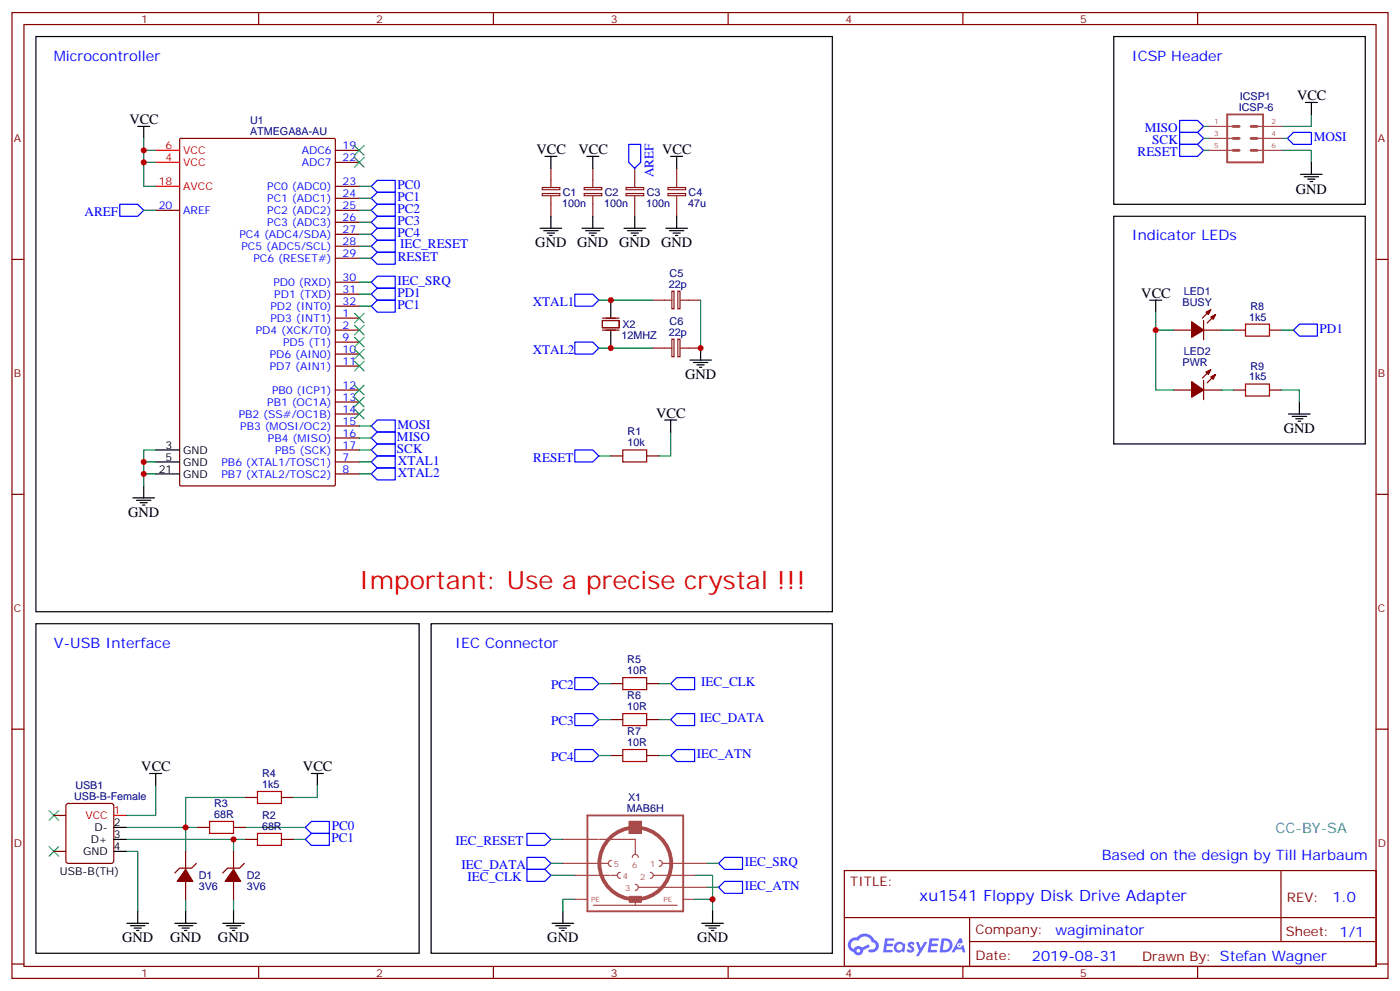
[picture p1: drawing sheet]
<svg xmlns="http://www.w3.org/2000/svg" width="412mm" height="292mm" viewBox="0 0 412 292" stroke-linecap="round" stroke-linejoin="round" font-family="sans-serif">
<g fill="none" stroke="#870000" stroke-width=".35">
<path d="M3.5 3.7h405.4v284.3h-405.4zM7.1 7.2h398.2v277.3h-398.2zM76.2 3.7v3.5M145.3 3.7v3.5M214.5 3.7v3.5M283.6 3.7v3.5M352.8 3.7v3.5M3.5 76.4h3.6M405.3 76.4h3.6M3.5 145.5h3.6M405.3 145.5h3.6M3.5 214.7h3.6"/>
<path d="M405.3 214.7h3.6M248.7 256.3h156.6v28.2h-156.6zM377.3 256.3v20.9M248.7 270.1h156.5M285.6 277.2h119.6M285.6 270.1v14.2M3.5 283.8h3.6M76.2 284.5v3.5M145.3 284.5v3.5M214.5 284.5v3.5M283.6 284.5v3.5M352.8 284.5v3.5"/>
<path d="M405.3 283.8h3.6"/>
</g>
<g fill="#5487ff">
<path d="M267.7 277.5a1.22 1.22 0 0 1 1.7 .2l-.4 .6a.47 .47 0 0 0-.3-.4 .47 .47 0 0 0-.5 .2l.1 .2a1.14 1.14 0 0 1 .8 1.8 1.14 1.14 0 0 1-1.9 0l-.2-.2 .5-.6 .7 .5a.29 .29 0 0 0 .3-.3 .29 .29 0 0 0-.2-.3 1.04 1.04 0 0 1-.6-1.7z"/>
<path d="M260.7 276.2h2.4l.3 .2-.2 .5-1.8 .1-.1 .8h1.5l.3 .4-.3 .4h-1.6l-.2 1.1h1.7l.2 .3-.2 .3-2.6 .1z"/>
<path d="M273.8 276.2h2.4l.3 .2-.1 .5-1.8 .1-.2 .8h1.6l.3 .4-.4 .4-1.6-.1-.1 1.1 1.7 .1 .2 .3-.2 .3-2.6 .1z"/>
<path d="M282.6 276.2h.7l.3 1.3-.6 .3a.69 .69 0 0 0-1 .3 .69 .69 0 0 0 .4 .9 .69 .69 0 0 0 .9-.6l.5-.2 .6 2.2h-.8l-.2-.9h-1.8l-.5 .9h-.8z"/>
<path d="M269.8 277.3h.8l.6 1.8 1.1-1.8h.9l-2.6 4.2h-.8l.9-1.5z"/>
<path d="M277.4 276.2l-.6 4.2h1.3a2.11 2.11 0 0 0 2.5-2.1 2.11 2.11 0 0 0-2.5-2.1zM278.1 277a1.39 1.39 0 0 1 1.7 1.4 1.39 1.39 0 0 1-1.8 1.2h-.3z"/>
<path d="M263.7 277.8a1.54 1.54 0 0 0-.1 2.2 1.54 1.54 0 0 0 2.2 .1l.6 .3 .3-2.3-.2-.3h-.4a1.49 1.49 0 0 0-2.4 0zM264 278.8a.94 .94 0 0 1 1.8 0 .94 .94 0 0 1-1.8 0z"/>
<path d="M250.4 276.6a2.18 2.18 0 0 0 1.1 3.7 1.44 1.44 0 0 0 1.6 .9 1.44 1.44 0 0 0 1.2-1.4l2-1.1-.5-.7-1.9 1a1.47 1.47 0 0 0-2.4 .4 1.39 1.39 0 0 1-.7-1.9 1.39 1.39 0 0 1 2-.5 2.12 2.12 0 0 1 2.2-1.3 2.12 2.12 0 0 1 1.9 1.7 1.14 1.14 0 0 1 1.1 1.4 1.14 1.14 0 0 1-1.7 .7 .43 .43 0 0 0-.5 .4 .43 .43 0 0 0 .4 .5 1.98 1.98 0 0 0 2.5-1.2 1.98 1.98 0 0 0-1.2-2.6 3.1 3.1 0 0 0-5.3-.6l-.9 .1zM252.3 279.9a.55 .55 0 0 1 1.1 0 .55 .55 0 0 1-1.1 0z"/>
<circle cx="282.6" cy="278.3" r=".26"/>
</g>
<g fill="none" stroke="#870000" stroke-width=".35">
<path d="M53 40.9l.3-.2h45.1l.3 .2 .1 101.8-.2 .3-45.3 .1-.3-.2zM98.8 54.9h7M98.8 58.4h7M98.8 44.3h7M98.8 47.8h7M45.9 61.9h7M98.8 76h7M98.8 61.9h7M98.8 65.4h7M98.8 69h7M98.8 72.5h7M98.8 83.1h7"/>
<path d="M98.8 86.6h7M98.8 90.1h7M98.8 93.7h7M98.8 97.2h7M345.7 97.2h5.3M354.5 97.2h5.3M354.5 94.4v5.6M356.7 91.2l-2.5 2.5M358.1 92.6l-2.5 2.5M363.4 97.2h3.5M373.9 97.2h3.6M98.8 100.7h7"/>
<path d="M98.8 104.2h7M98.8 107.8h7M98.8 114.8h7M98.8 118.4h7M345.7 114.8h5.3M354.5 114.8h5.3M354.5 112v5.7M356.7 108.8l-2.5 2.5M358.1 110.2l-2.5 2.5M363.4 114.8h3.5M373.9 114.8h3.6M98.8 136h7"/>
<path d="M98.8 139.5h7M98.8 121.9h7M98.8 125.4h7M98.8 128.9h7M98.8 132.5h7M179.9 134.2h3.5M190.5 134.2h3.5M179.9 201.3h3.5M179.9 211.8h3.5M190.5 201.3h3.5M190.5 211.8h3.5M19.6 236.7l.5-.2h12.7l.5 .2 .2 .5v16.3l-.2 .5-.5 .2h-12.7l-.5-.3-.2-.4v-16.3z"/>
<path d="M72.3 234.8h3.5M82.9 234.8h3.5M179.9 222.4h3.5M190.5 222.4h3.5M15.9 240.1h3.5M15.9 250.6h3.5M54.7 250.6v5.3M54.7 259.5v5.3M57.9 254.2l-1.5 1.4h-3.5l-1.4 1.4M58.2 243.6h3.5M68.8 243.6h3.5M68.8 250.6v5.3"/>
<path d="M68.8 259.5v5.3M72 254.2l-1.4 1.4h-3.6l-1.4 1.4M72.3 247.1h3.5M82.9 247.1h3.5"/>
</g>
<path d="M45.9 44.3h7M45.9 54.9h7M45.9 47.8h7M33.5 240.1h3.5" fill="none" stroke="#f00" stroke-width=".35"/>
<g fill="none" stroke="#000" stroke-width=".35">
<path d="M10.6 10.8h234.6v169.3h-234.6zM328.1 10.8h74.1v49.3h-74.1zM40.6 37.2h3.5M42.3 37.2v3.5M384.5 30.2h3.6M386.3 30.2v3.5M160.5 46h3.5M162.3 46v3.6M172.9 46h3.5M174.6 46v3.6M197.6 46h3.5M199.3 46v3.6"/>
<path d="M383.1 51.3h6.4M384.2 52h4.2M385.2 52.7h2.1M385.9 53.4h.7M386.3 47.8v3.5M159.1 67.2h6.4M160.2 67.9h4.2M161.2 68.6h2.1M161.9 69.3h.7M162.3 63.7v3.5M171.4 67.2h6.4M172.5 67.9h4.2"/>
<path d="M173.6 68.6h2.1M174.3 69.3h.7M174.6 63.7v3.5M183.8 67.2h6.3M184.9 67.9h4.2M185.9 68.6h2.1M186.6 69.3h.7M187 63.7v3.5M196.1 67.2h6.4M197.2 67.9h4.2M198.3 68.6h2.1M199 69.3h.7"/>
<path d="M199.3 63.7v3.5M328.1 63.7h74.1v67h-74.1zM179.9 88.4v5.3M179.9 97.2v5.3M338.7 88.4h3.5M340.4 88.4v3.5M203.2 106h6.3M204.3 106.7h4.2M205.3 107.4h2.1M206 108.1h.7M206.4 102.5v3.5M382.8 118.4v3.5"/>
<path d="M45.9 136h7M45.9 139.5h7M45.9 132.5h7M195.8 123.6h3.5M197.6 123.6v3.6M379.6 121.9h6.3M380.6 122.6h4.3M381.7 123.3h2.1M382.4 124h.7M39.2 146.6h6.3M40.2 147.3h4.2M41.3 148h2.1"/>
<path d="M42 148.7h.7M42.3 143.1v3.5M10.6 183.6h112.9v97h-112.9zM127 183.6h118.2v97h-118.2zM44.1 227.7h3.5M45.9 227.7v3.5M91.7 227.7h3.5M93.5 227.7v3.5M33.5 243.6h3.5M33.5 247.1h3.5M33.5 250.6h3.5M37.4 271.8h6.3"/>
<path d="M38.5 272.5h4.2M39.5 273.2h2.1M40.2 273.9h.7M40.6 268.3v3.5M51.5 271.8h6.4M52.6 272.5h4.2M53.6 273.2h2.1M54.3 273.9h.7M54.7 268.3v3.5M65.6 271.8h6.4M66.7 272.5h4.2M67.7 273.2h2.1"/>
<path d="M68.4 273.9h.7M68.8 268.3v3.5M162.6 271.8h6.4M163.7 272.5h4.2M164.7 273.2h2.2M165.5 273.9h.7M165.8 268.3v3.5M206.7 271.8h6.4M207.8 272.5h4.2M208.8 273.2h2.2M209.5 273.9h.8M209.9 268.3v3.5"/>
</g>
<g fill="none" stroke="#008700" stroke-width=".35">
<path d="M354.5 37.2h1.8M386.3 33.7v3.5h-8.8M42.3 40.7v14.2h3.6M42.3 44.3h3.6M42.3 47.8h3.6M105.8 54.9h3.6M105.8 58.4h3.6M354.5 44.3h1.8M354.5 40.7h1.8M377.5 44.3h8.8v3.5M377.5 40.7h1.7M42.3 61.9h3.6"/>
<path d="M105.8 61.9h3.6M105.8 76h3.6M105.8 72.5h3.6M105.8 65.4h3.6M105.8 69h3.6M105.8 90.1h3.6M105.8 83.1h3.6M105.8 86.6h3.6M176.4 88.4h15.9M206.4 88.4v14.1M340.4 91.9v22.9h5.3M340.4 97.2h5.3"/>
<path d="M359.8 97.2h3.6M377.5 97.2h3.5M176.4 102.5h15.9M359.8 114.8h3.6M377.5 114.8h5.3v3.6M42.3 136h3.6M42.3 139.5h3.6M45.9 132.5h-3.6v10.6M105.8 136h3.6M105.8 139.5h3.6M105.8 125.4h3.6M105.8 128.9h3.6"/>
<path d="M105.8 132.5h3.6M176.4 134.2h3.5M197.6 127.2v7h-3.6M176.4 201.3h3.5M176.4 211.8h3.5M194 201.3h3.6M194 211.8h3.6M45.9 231.2v8.9h-8.9M72.3 234.8h-17.6v15.8M93.5 231.2v3.6h-7.1M176.4 222.4h3.5M194 222.4h3.6"/>
<path d="M37 250.6h3.6v17.7M37 247.1h35.3M37 243.6h21.2M68.8 247.1v3.5M72.3 243.6h17.7M86.4 247.1h3.6M162.3 247.1h3.5M162.3 254.2h3.5M162.3 257.7h7M204.6 257.7h5.3v10.6M208.1 254.2h3.6M54.7 264.8v3.5"/>
<path d="M68.8 264.8v3.5M169.3 264.8h-3.5v3.5M204.6 264.8h5.3M208.1 261.2h3.6"/>
</g>
<g fill="none" stroke="#00f" stroke-width=".35">
<path d="M347.5 39h5.3l1.7 1.7-1.7 1.8h-5.3zM347.5 35.5h5.3l1.7 1.7-1.7 1.8h-5.3zM381 39h5.3v3.5h-5.3l-1.8-1.8zM109.4 54.9l1.7-1.8h5.3v3.5h-5.3zM109.4 58.4l1.7-1.8h5.3v3.5h-5.3zM185.2 42.5h3.5v5.3l-1.7 1.8-1.8-1.8zM347.5 42.5h5.3l1.7 1.8-1.7 1.7h-5.3zM35.3 60.1h5.3l1.7 1.8-1.7 1.8h-5.3zM109.4 76l1.7-1.7h5.3v3.5h-5.3zM109.4 72.5l1.7-1.8h5.3v3.6h-5.3zM109.4 61.9l1.7-1.8h5.3v3.6h-5.3zM109.4 65.4l1.7-1.7h5.3v3.5h-5.3z"/>
<path d="M109.4 69l1.7-1.8h5.3v3.5h-5.3zM109.4 90.1l1.7-1.7h5.3v3.5h-5.3zM109.4 83.1l1.7-1.8h5.3v3.5h-5.3zM109.4 86.6l1.7-1.8h5.3v3.6h-5.3zM169.3 86.6h5.3l1.8 1.8-1.8 1.7h-5.3zM381 97.2l1.8-1.8h5.3v3.6h-5.3zM169.3 100.7h5.3l1.8 1.8-1.8 1.7h-5.3zM109.4 128.9l1.7-1.7h5.3v3.5h-5.3zM109.4 125.4l1.7-1.8h5.3v3.6h-5.3zM109.4 132.5l1.7-1.8h5.3v3.5h-5.3zM109.4 136l1.7-1.8h5.3v3.6h-5.3zM109.4 139.5l1.7-1.7h5.3v3.5h-5.3z"/>
<path d="M169.3 132.5h5.3l1.8 1.7-1.8 1.8h-5.3zM169.3 199.5h5.3l1.8 1.8-1.8 1.7h-5.3zM169.3 210.1h5.3l1.8 1.7-1.8 1.8h-5.3zM197.6 201.3l1.7-1.8h5.3v3.5h-5.3zM197.6 211.8l1.7-1.7h5.3v3.5h-5.3zM169.3 220.7h5.3l1.8 1.7-1.8 1.8h-5.3zM197.6 222.4l1.7-1.7h5.3v3.5h-5.3zM90 243.6l1.7-1.8h5.3v3.6h-5.3zM90 247.1l1.7-1.7h5.3v3.5h-5.3zM155.2 255.9h5.3l1.8 1.8-1.8 1.8h-5.3zM155.2 252.4h5.3l1.8 1.8-1.8 1.7h-5.3zM155.2 245.4h5.3l1.8 1.7-1.8 1.8h-5.3z"/>
<path d="M211.7 254.2l1.7-1.8h5.3v3.5h-5.3zM211.7 261.2l1.7-1.7h5.3v3.5h-5.3z"/>
</g>
<path d="M366.9 95.4h7v3.6h-7zM366.9 113.1h7v3.5h-7zM183.4 132.5h7.1v3.5h-7.1zM183.4 199.5h7.1v3.5h-7.1zM183.4 210.1h7.1v3.5h-7.1zM75.8 233h7.1v3.5h-7.1zM183.4 220.7h7.1v3.5h-7.1zM61.7 241.8h7.1v3.6h-7.1zM75.8 245.4h7.1v3.5h-7.1z" fill="none" stroke="#a10000" stroke-width=".35"/>
<g fill="none" stroke="#8c2424" stroke-width=".35">
<path d="M159.7 57h5.2v.6h-5.2zM159.7 55.2h5.2v.6h-5.2zM162.3 49.6v5.6M162.3 57.7v6M172.1 57h5.2v.6h-5.2zM172.1 55.2h5.2v.6h-5.2zM174.6 49.6v5.6M174.6 57.7v6M184.4 57h5.2v.6h-5.2zM184.4 55.2h5.2v.6h-5.2zM187 49.6v5.6M187 57.7v6"/>
<path d="M196.8 57h5.2v.6h-5.2zM196.8 55.2h5.2v.6h-5.2zM199.3 49.6v5.6M199.3 57.7v6M192.3 88.4h5.6M197.9 85.7h.6v5.2h-.6zM197.9 99.8h.6v5.2h-.6zM199.7 85.7h.6v5.2h-.6zM199.7 99.8h.6v5.2h-.6zM200.4 88.4h6M192.3 102.5h5.6M200.4 102.5h6"/>
</g>
<path d="M177.4 94.4h5v2.1h-5zM177.4 97.2h5M177.4 93.7h5" fill="none" stroke="#871200" stroke-width=".35"/>
<path d="M361.5 33.7h10.6v14.1h-10.6zM173 240.1h28.2v28.2h-28.2z" fill="none" stroke="#a64a4a" stroke-width=".56"/>
<path d="M363.2 37.2h1.8M368.5 37.2h1.8M363.2 44.3h1.8M363.2 40.7h1.8M368.5 44.3h1.8M368.5 40.7h1.8" fill="none" stroke="#a64a4a" stroke-width=".85"/>
<g fill="none" stroke="#a64a4a" stroke-width=".35">
<path d="M356.3 37.2h7M370.5 37.2h7M356.3 40.7h7M356.3 44.3h7M370.5 40.7h7M370.5 44.3h7M165.8 254.2h10.4M165.8 247.1h10.4M169.3 257.7h10.4M176.6 254.2h2.6M176.6 247.1h10.5v4.4M180.1 253.3a.88 .88 0 0 0-.9 .9 .88 .88 0 0 0 .9 .9"/>
<path d="M180.1 257.7h1.7M182.7 256.8a.88 .88 0 0 0-.9 .9 .88 .88 0 0 0 .9 .9M185.4 241.8h3.5v3.6h-3.5zM186.3 252.4a.88 .88 0 0 1 .8-.9 .88 .88 0 0 1 .9 .9M191.5 256.8a.88 .88 0 0 1 .9 .9 .88 .88 0 0 1-.9 .9M192.4 257.7h12.2M194.2 253.3a.88 .88 0 0 1 .9 .9 .88 .88 0 0 1-.9 .9M195.1 254.2h13M169.3 264.8h3.5M174.8 266.5h24.7M187.1 264.8v1.7M187.1 260.3a.88 .88 0 0 1 .9 .9 .88 .88 0 0 1-.9 .9"/>
<path d="M188 261.2h20.1M201.1 264.8h3.5"/>
</g>
<g fill="none" stroke="#3c3" stroke-width=".35">
<path d="M104.4 42.9l2.8 2.8M104.4 46.4l2.8 2.8M107.2 42.9l-2.8 2.8M107.2 46.4l-2.8 2.8M104.4 92.3l2.8 2.8M104.4 95.8l2.8 2.8M104.4 99.3l2.8 2.8M107.2 92.3l-2.8 2.8M107.2 95.8l-2.8 2.8M107.2 99.3l-2.8 2.8M104.4 102.8l2.8 2.9M104.4 106.4l2.8 2.8"/>
<path d="M104.4 113.4l2.8 2.8M104.4 116.9l2.8 2.9M107.2 102.8l-2.8 2.9M107.2 106.4l-2.8 2.8M107.2 113.4l-2.8 2.8M107.2 116.9l-2.8 2.9M104.4 120.5l2.8 2.8M107.2 120.5l-2.8 2.8M14.5 238.7l2.8 2.8M17.3 238.7l-2.8 2.8M14.5 249.2l2.8 2.9M17.3 249.2l-2.8 2.9"/>
</g>
<g fill="#870000" stroke="#870000" stroke-width=".35">
<path d="M54.7 255.9l2.1 3.6h-4.6z"/>
<path d="M68.8 255.9l2.1 3.6h-4.6z"/>
<path d="M356.7 93.3l1.4-.7-.7 1.4z"/>
<path d="M355.2 91.9l1.5-.7-.7 1.4z"/>
<path d="M351 94.7l3.5 2.5-3.5 2.1z"/>
<path d="M356.7 110.9l1.4-.7-.7 1.5z"/>
<path d="M355.2 109.5l1.5-.7-.7 1.4z"/>
<path d="M351 112.4l3.5 2.4-3.5 2.1z"/>
</g>
<path d="M197.7 254.2a10.6 10.6 0 0 0-15.5-9.4 10.6 10.6 0 0 0-1.1 18.1 10.6 10.6 0 0 0 16.5-7.3l.1-1.3" fill="none" stroke="#a64a4a" stroke-width="1.1"/>
<g fill="#a64a4a" stroke="#a64a4a" stroke-width=".29">
<path d="M185.4 241.8h3.5v3.6h-3.5z"/>
<path d="M185.4 263.9h3.5v1.7h-3.5z"/>
</g>
<g fill="#c00">
<circle cx="209.9" cy="264.8" r=".88"/>
<circle cx="340.4" cy="97.2" r=".88"/>
<circle cx="42.3" cy="44.3" r=".88"/>
<circle cx="42.3" cy="139.5" r=".88"/>
<circle cx="54.7" cy="243.6" r=".88"/>
<circle cx="68.8" cy="247.1" r=".88"/>
<circle cx="206.4" cy="102.5" r=".88"/>
<circle cx="179.9" cy="88.4" r=".88"/>
<circle cx="179.9" cy="102.5" r=".88"/>
<circle cx="42.3" cy="136" r=".88"/>
<circle cx="42.3" cy="47.8" r=".88"/>
</g>
<text font-size="7.4" fill="#f00" x="105.8" y="173.4">Important: Use a precise crystal !!!</text>
<text font-size="4.6" fill="#00f" x="270.8" y="265.3">xu1541 Floppy Disk Drive Adapter</text>
<g font-size="4.2" fill="#00f">
<text x="15.9" y="17.8">Microcontroller</text>
<text x="333.4" y="17.8">ICSP Header</text>
<text x="333.4" y="70.7">Indicator LEDs</text>
<text x="15.9" y="190.7">V-USB Interface</text>
<text x="134.1" y="190.7">IEC Connector</text>
<text x="324.6" y="253.1">Based on the design by Till Harbaum</text>
<text x="392.5" y="265.6">1.0</text>
<text x="310.9" y="275.1">wagiminator</text>
<text x="304" y="282.9">2019-08-31</text>
</g>
<g font-size="4.2">
<text x="382.1" y="29.5">VCC</text>
<text x="38.1" y="36.5">VCC</text>
<text x="158" y="45.3">VCC</text>
<text x="170.4" y="45.3">VCC</text>
<text x="195.1" y="45.3">VCC</text>
<text x="381.7" y="57">GND</text>
<text x="157.7" y="72.8">GND</text>
<text x="170" y="72.8">GND</text>
<text x="182.4" y="72.8">GND</text>
<text x="194.7" y="72.8">GND</text>
<text x="336.2" y="87.7">VCC</text>
<text x="201.8" y="111.7">GND</text>
<text x="193.3" y="122.9">VCC</text>
<text x="378.2" y="127.5">GND</text>
<text x="37.7" y="152.2">GND</text>
<text x="41.6" y="227">VCC</text>
<text x="89.3" y="227">VCC</text>
<text x="36" y="277.5">GND</text>
<text x="50.1" y="277.5">GND</text>
<text x="64.2" y="277.5">GND</text>
<text x="161.2" y="277.5">GND</text>
<text x="205.3" y="277.5">GND</text>
</g>
<text font-size="4.2" fill="#0099b0" x="375.7" y="245.4">CC-BY-SA</text>
<g font-size="3.9" fill="#00f">
<text x="337.3" y="39">MISO</text>
<text x="387" y="41.6">MOSI</text>
<text x="335.1" y="46">RESET</text>
<text x="339.4" y="42.5">SCK</text>
<text x="192.5" y="52.1" transform="rotate(-90 192.5 52.1)">AREF</text>
<text x="117.1" y="59.1">PC1</text>
<text x="117.1" y="55.6">PC0</text>
<text x="24.9" y="63.7">AREF</text>
<text x="117.1" y="62.7">PC2</text>
<text x="117.1" y="66.2">PC3</text>
<text x="117.1" y="69.7">PC4</text>
<text x="117.2" y="76.8">RESET</text>
<text x="117.9" y="73">IEC_RESET</text>
<text x="117.1" y="83.8">IEC_SRQ</text>
<text x="117.1" y="87.4">PD1</text>
<text x="117.1" y="90.9">PC1</text>
<text x="156.9" y="90.1">XTAL1</text>
<text x="388.7" y="98">PD1</text>
<text x="156.9" y="104.2">XTAL2</text>
<text x="116.9" y="129.7">MISO</text>
<text x="117.1" y="126.3">MOSI</text>
<text x="116.9" y="133.2">SCK</text>
<text x="117.2" y="136.8">XTAL1</text>
<text x="157.1" y="136">RESET</text>
<text x="117.2" y="140.3">XTAL2</text>
<text x="162.3" y="203">PC2</text>
<text x="206.6" y="202.1">IEC_CLK</text>
<text x="162.3" y="213.6">PC3</text>
<text x="206.2" y="212.7">IEC_DATA</text>
<text x="162.3" y="224.1">PC4</text>
<text x="205.3" y="223.2">IEC_ATN</text>
<text x="97.7" y="244.4">PC0</text>
<text x="97.7" y="247.9">PC1</text>
<text x="134.2" y="248.8">IEC_RESET</text>
<text x="136" y="255.8">IEC_DATA</text>
<text x="219.4" y="254.9">IEC_SRQ</text>
<text x="137.7" y="259.3">IEC_CLK</text>
<text x="219.4" y="262">IEC_ATN</text>
</g>
<g font-size="3.9" fill="#800">
<text x="250.5" y="260.9">TITLE:</text>
<text x="379.1" y="265.6">REV:</text>
<text x="287.4" y="275.1">Company:</text>
<text x="378.7" y="275.7">Sheet: 1/1</text>
<text x="287.4" y="282.8">Date:</text>
<text x="336.4" y="282.8">Drawn By: Stefan Wagner</text>
</g>
<g font-size="3.2" fill="#800">
<text x="41.6" y="6.7">1</text>
<text x="110.8" y="6.7">2</text>
<text x="179.9" y="6.7">3</text>
<text x="249.1" y="6.7">4</text>
<text x="318.2" y="6.7">5</text>
<text x="4.1" y="41.8">A</text>
<text x="405.9" y="41.8">A</text>
<text x="4.1" y="110.9">B</text>
<text x="405.9" y="110.9">B</text>
<text x="4.1" y="180.1">C</text>
<text x="405.9" y="180.1">C</text>
<text x="4.1" y="249.2">D</text>
<text x="405.9" y="249.2">D</text>
<text x="41.6" y="287.5">1</text>
<text x="110.8" y="287.5">2</text>
<text x="179.9" y="287.5">3</text>
<text x="249.1" y="287.5">4</text>
<text x="318.2" y="287.5">5</text>
</g>
<g font-size="3.2" fill="#000080">
<text x="365.2" y="29.4">ICSP1</text>
<text x="364.9" y="32.6">ICSP-6</text>
<text x="73.7" y="39.7">ATMEGA8A-AU</text>
<text x="73.7" y="36.5">U1</text>
<text x="165.8" y="57.8">C1</text>
<text x="178.2" y="57.8">C2</text>
<text x="190.5" y="57.8">C3</text>
<text x="202.8" y="57.8">C4</text>
<text x="165.6" y="60.9">100n</text>
<text x="178" y="60.9">100n</text>
<text x="190.3" y="60.9">100n</text>
<text x="202.7" y="60.9">47u</text>
<text x="197.3" y="81.4">C5</text>
<text x="197" y="84.7">22p</text>
<text x="348.7" y="87">LED1</text>
<text x="197.3" y="95.6">C6</text>
<text x="348.3" y="90.1">BUSY</text>
<text x="368" y="94.4">1k5</text>
<text x="368.3" y="91.2">R8</text>
<text x="183.1" y="99.8">12MHZ</text>
<text x="183.3" y="96.6">X2</text>
<text x="197" y="98.8">22p</text>
<text x="348.3" y="107.8">PWR</text>
<text x="348.7" y="104.6">LED2</text>
<text x="368" y="112">1k5</text>
<text x="368.3" y="108.8">R9</text>
<text x="184.9" y="131.4">10k</text>
<text x="184.9" y="128.2">R1</text>
<text x="184.8" y="195.2">R5</text>
<text x="184.8" y="198.4">10R</text>
<text x="184.8" y="209">10R</text>
<text x="184.8" y="205.8">R6</text>
<text x="184.8" y="219.6">10R</text>
<text x="184.8" y="216.4">R7</text>
<text x="22.2" y="232.3">USB1</text>
<text x="77.2" y="232">1k5</text>
<text x="77.2" y="228.7">R4</text>
<text x="21.8" y="235.5">USB-B-Female</text>
<text x="63.1" y="237.5">R3</text>
<text x="184.6" y="239">MAB6H</text>
<text x="185" y="235.8">X1</text>
<text x="63.1" y="240.8">68R</text>
<text x="77.2" y="244.3">68R</text>
<text x="77.2" y="241.1">R2</text>
<text x="58.6" y="262.1">3V6</text>
<text x="58.6" y="258.8">D1</text>
<text x="72.7" y="262.1">3V6</text>
<text x="72.7" y="258.8">D2</text>
</g>
<g font-size="3.2" fill="#f00">
<text x="48.8" y="43.9">6</text>
<text x="48.8" y="47.4">4</text>
<text x="54" y="45.3">VCC</text>
<text x="54" y="48.9">VCC</text>
<text x="46.8" y="54.5">18</text>
<text x="54" y="55.9">AVCC</text>
<text x="33.5" y="239.7">1</text>
<text x="25.1" y="241.1">VCC</text>
</g>
<g font-size="3.2" fill="#00f">
<text x="88.9" y="45.3">ADC6</text>
<text x="100.9" y="43.9">19</text>
<text x="100.9" y="47.4">22</text>
<text x="88.9" y="48.9">ADC7</text>
<text x="78.7" y="55.9">PC0 (ADC0)</text>
<text x="78.7" y="59.4">PC1 (ADC1)</text>
<text x="100.9" y="54.5">23</text>
<text x="100.9" y="58">24</text>
<text x="46.8" y="61.6">20</text>
<text x="54" y="63">AREF</text>
<text x="78.7" y="63">PC2 (ADC2)</text>
<text x="100.9" y="61.6">25</text>
<text x="100.9" y="65.1">26</text>
<text x="70.5" y="70">PC4 (ADC4/SDA)</text>
<text x="78.7" y="66.5">PC3 (ADC3)</text>
<text x="100.9" y="68.6">27</text>
<text x="71.1" y="73.6">PC5 (ADC5/SCL)</text>
<text x="74.6" y="77.1">PC6 (RESET#)</text>
<text x="100.9" y="75.7">29</text>
<text x="100.9" y="72.1">28</text>
<text x="100.9" y="82.7">30</text>
<text x="80.5" y="84.1">PD0 (RXD)</text>
<text x="80.8" y="87.7">PD1 (TXD)</text>
<text x="100.9" y="86.3">31</text>
<text x="100.9" y="89.8">32</text>
<text x="79.7" y="91.2">PD2 (INT0)</text>
<text x="79.7" y="94.7">PD3 (INT1)</text>
<text x="100.9" y="93.3">1</text>
<text x="75.3" y="98.2">PD4 (XCK/T0)</text>
<text x="83.4" y="101.8">PD5 (T1)</text>
<text x="100.9" y="96.8">2</text>
<text x="100.9" y="100.4">9</text>
<text x="79.5" y="105.3">PD6 (AIN0)</text>
<text x="100.9" y="103.9">10</text>
<text x="100.9" y="107.4">11</text>
<text x="79.5" y="108.8">PD7 (AIN1)</text>
<text x="78.7" y="119.4">PB1 (OC1A)</text>
<text x="80.1" y="115.9">PB0 (ICP1)</text>
<text x="100.9" y="114.5">12</text>
<text x="100.9" y="118">13</text>
<text x="70.3" y="122.9">PB2 (SS#/OC1B)</text>
<text x="100.9" y="121.5">14</text>
<text x="100.9" y="125.1">15</text>
<text x="70.8" y="126.5">PB3 (MOSI/OC2)</text>
<text x="78.9" y="130">PB4 (MISO)</text>
<text x="100.9" y="128.6">16</text>
<text x="65.2" y="137.1">PB6 (XTAL1/TOSC1)</text>
<text x="81" y="133.5">PB5 (SCK)</text>
<text x="100.9" y="135.6">7</text>
<text x="100.9" y="132.1">17</text>
<text x="65.2" y="140.6">PB7 (XTAL2/TOSC2)</text>
<text x="100.9" y="139.2">8</text>
</g>
<g font-size="3.2">
<text x="48.8" y="135.6">5</text>
<text x="48.8" y="132.1">3</text>
<text x="54" y="137.1">GND</text>
<text x="54" y="133.5">GND</text>
<text x="46.8" y="139.2">21</text>
<text x="54" y="140.6">GND</text>
<text x="27.9" y="244.7">D-</text>
<text x="33.5" y="243.2">2</text>
<text x="24.5" y="251.7">GND</text>
<text x="26.7" y="248.2">D+</text>
<text x="33.5" y="246.8">3</text>
<text x="33.5" y="250.3">4</text>
<text x="17.6" y="257.5">USB-B(TH)</text>
</g>
<g font-size="2.5" fill="#a54b4b">
<text x="180.8" y="255.2">5</text>
<text x="186.3" y="255.6">6</text>
<text x="191.5" y="255.2">1</text>
<text x="183.4" y="258.8">4</text>
<text x="184.1" y="262.3">3</text>
<text x="188.5" y="258.9">2</text>
</g>
<g font-size="2.1" fill="#a54b4b">
<text x="357.6" y="36.5">1</text>
<text x="357.6" y="40.1">3</text>
<text x="374.6" y="36.5">2</text>
<text x="374.6" y="40.1">4</text>
<text x="357.6" y="43.6">5</text>
<text x="374.6" y="43.6">6</text>
<text x="174.1" y="265.6">PE</text>
<text x="195.4" y="265.6">PE</text>
</g>
</svg>
